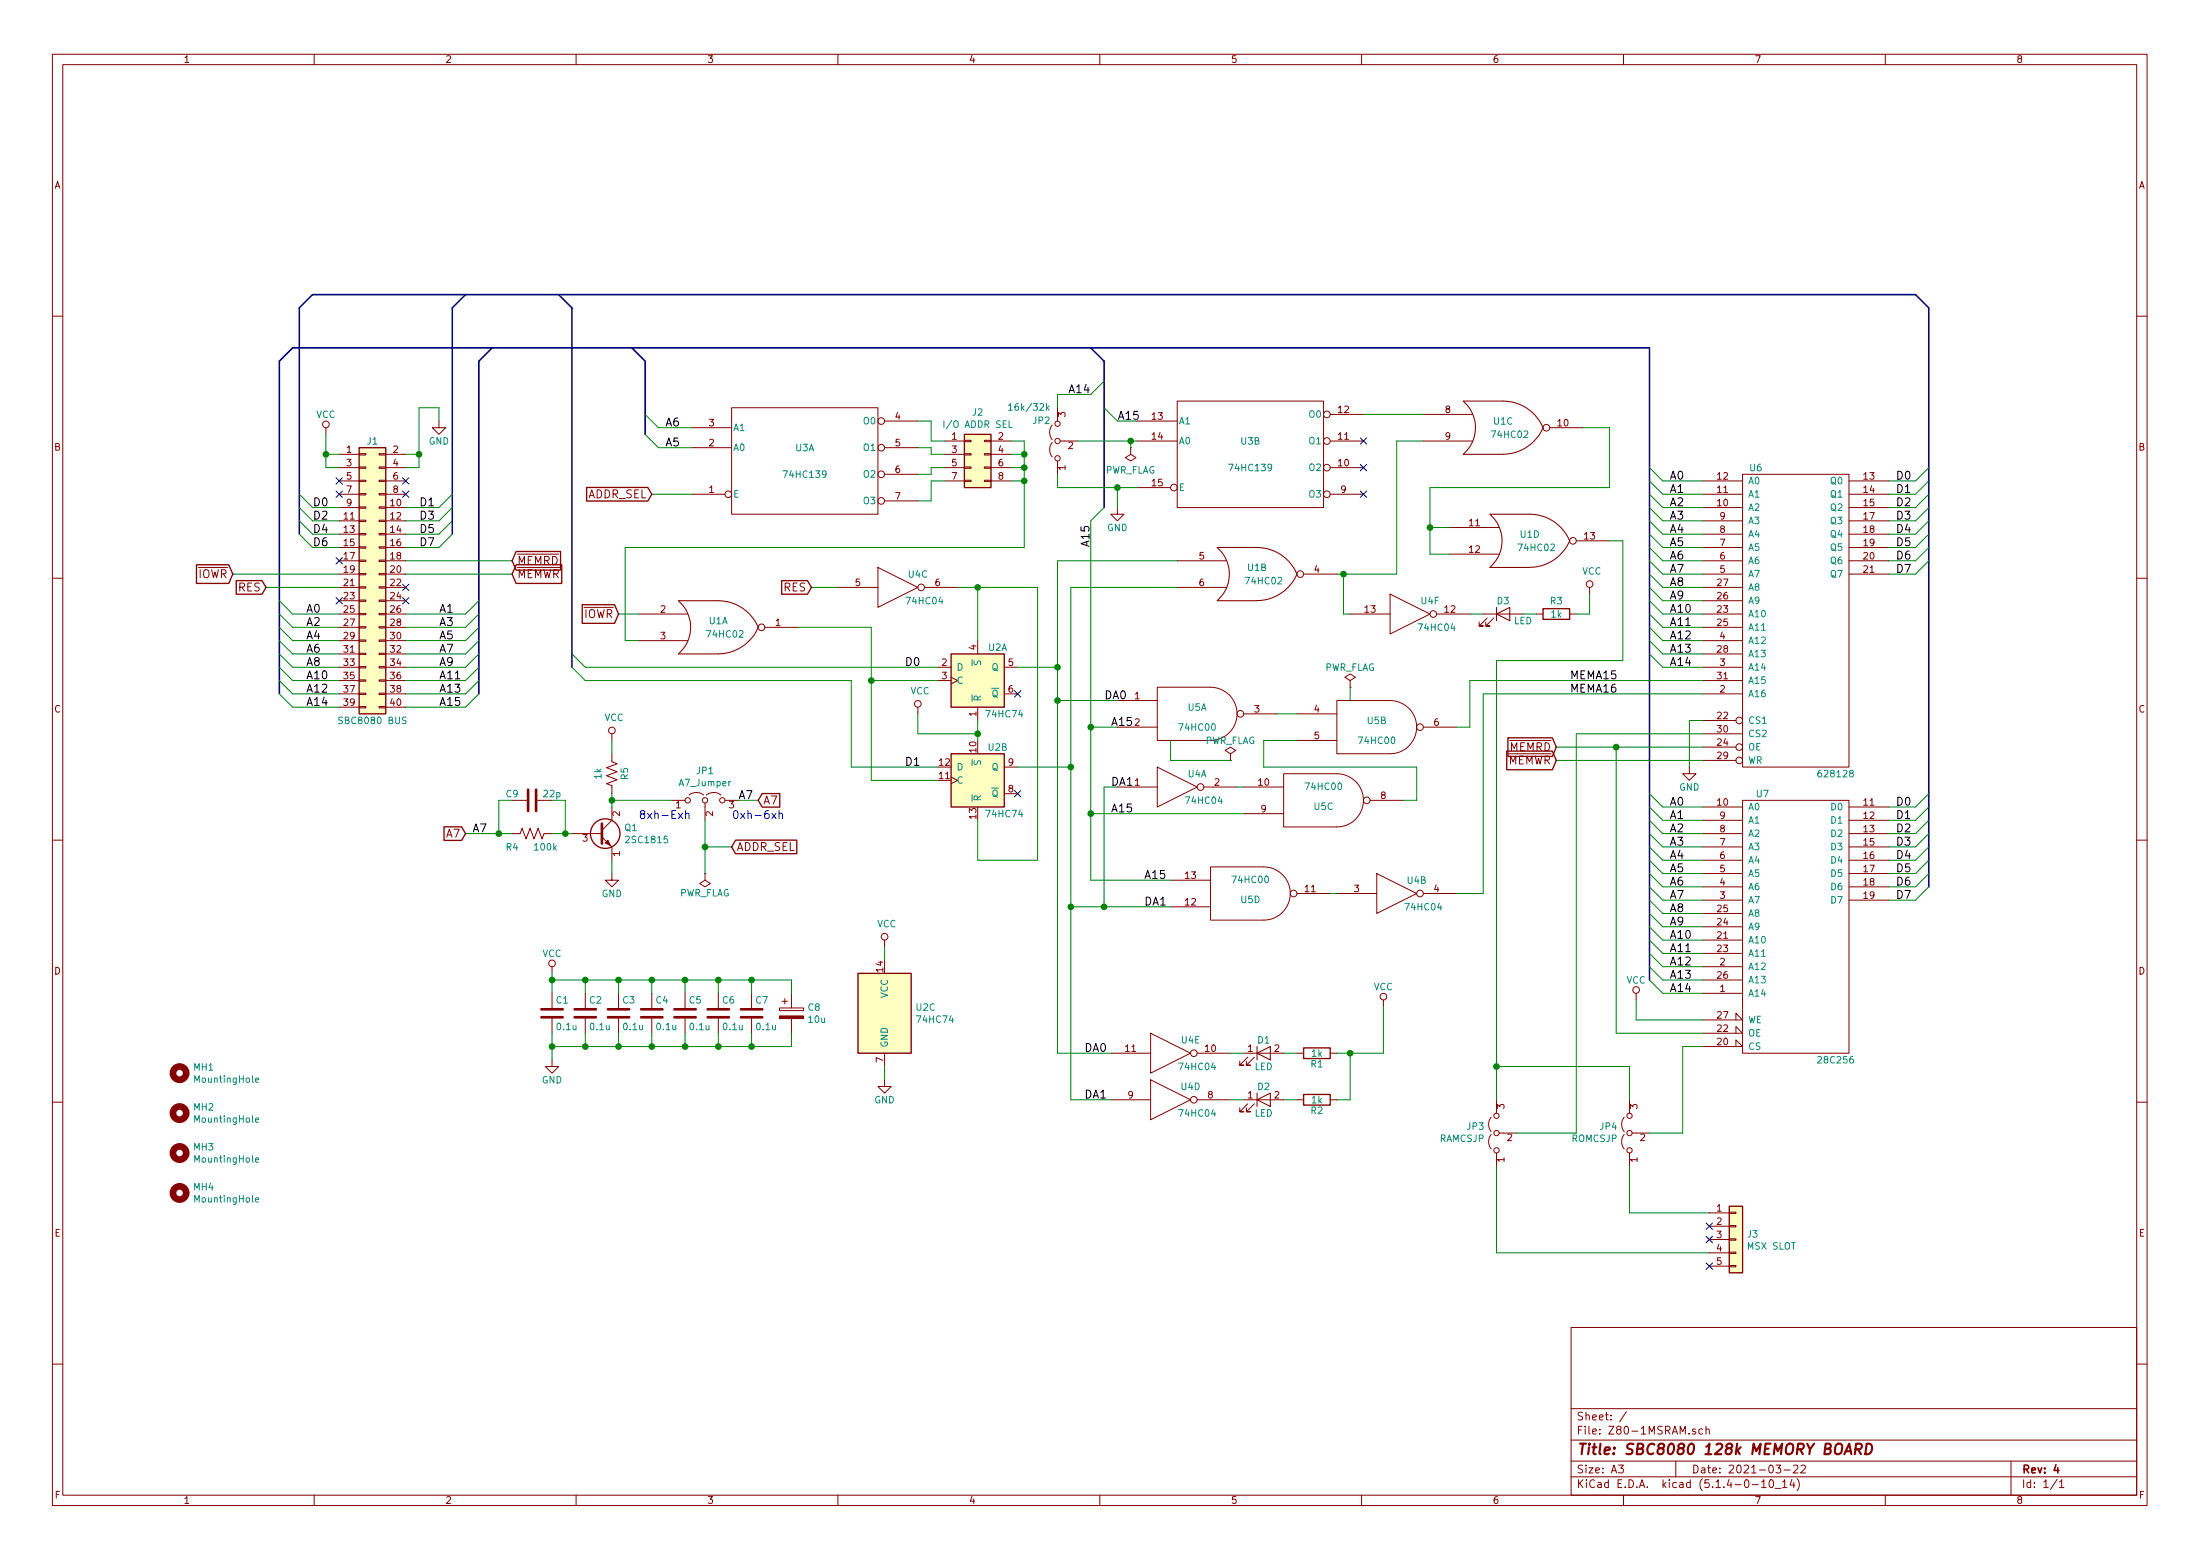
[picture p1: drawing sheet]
<svg xmlns="http://www.w3.org/2000/svg" width="297mm" height="210mm" viewBox="0 0 297 210" stroke-linecap="round" stroke-linejoin="round" font-family="sans-serif">
<g fill="none" stroke="#840000" stroke-width=".14">
<path d="M7.1 7.3h282.8v195.9h-282.8zM8.5 8.7h280v193.1h-280zM42.4 7.3v1.4M77.8 7.3v1.4M113.1 7.3v1.4M148.5 7.3v1.4M183.8 7.3v1.4M219.2 7.3v1.4M254.5 7.3v1.4M7.1 42.7h1.4M44 57.7v.9M59.3 56.8v.9h.9l-.9 .9-.9-.9h.9"/>
<path d="M93.4 57.7h5.4M98.8 55h19.7v14.4h-19.7zM119.4 56.8h4.5M127.5 59.5h2.7M130.2 59.4h.9v.2h-.9zM132.9 59.4h.9v.2h-.9zM133.8 59.5h2.7M142.1 59.7a1.6 1.6 0 0 0 0 2M142.1 57.4a1.6 1.6 0 0 0 0 1.9M142.8 55v1.8M143.1 59.5h2.4M153.6 56.8h5.3"/>
<path d="M153.6 59.5h5.3M158.9 54.1h19.8v14.4h-19.8zM179.6 59.5h4.5M179.6 55.9h4.5M192.2 59.5h6.6M192.2 55.9h6.6M197.6 54.1h5.3a5.8 5.8 0 0 1 5.4 3.6 5.9 5.9 0 0 1-5.4 3.6h-5.3a4.7 4.7 0 0 0 0-7.2zM209.2 57.7h4.5M288.5 42.7h1.4M7.1 78h1.4M45.8 68.5h2.7M45.8 66.7h2.7"/>
<path d="M45.8 64.9h2.7M45.8 70.3h2.7M45.8 72.1h2.7M45.8 73.9h2.7M45.8 75.7h2.7M45.8 77.5h2.7M45.8 79.3h2.7M45.8 63.1h2.7M45.8 61.3h2.7M48.5 79.2h.9v.2h-.9zM48.5 77.4h.9v.2h-.9zM48.5 75.6h.9v.2h-.9z"/>
<path d="M48.5 73.8h.9v.2h-.9zM48.5 72h.9v.2h-.9zM48.5 70.2h.9v.2h-.9zM48.5 68.4h.9v.2h-.9zM48.5 66.6h.9v.2h-.9zM48.5 64.8h.9v.2h-.9zM48.5 63h.9v.2h-.9zM48.5 61.2h.9v.2h-.9zM51.2 79.2h.9v.2h-.9zM51.2 77.4h.9v.2h-.9zM51.2 75.6h.9v.2h-.9zM51.2 73.8h.9v.2h-.9z"/>
<path d="M51.2 72h.9v.2h-.9zM51.2 70.2h.9v.2h-.9zM51.2 68.4h.9v.2h-.9zM51.2 66.6h.9v.2h-.9zM51.2 64.8h.9v.2h-.9zM51.2 63h.9v.2h-.9zM51.2 61.2h.9v.2h-.9zM52.1 68.5h2.7M52.1 66.7h2.7M52.1 64.9h2.7M52.1 70.3h2.7M52.1 72.1h2.7"/>
<path d="M52.1 73.9h2.7M52.1 75.7h2.7M52.1 77.5h2.7M52.1 79.3h2.7M52.1 63.1h2.7M52.1 61.3h2.7M93.4 66.7h4.5M93.4 60.4h5.4M113.1 79.3h5.4M118.5 76.6l5.4 2.7-5.4 2.7zM119.4 60.4h4.5M119.4 64h4.5"/>
<path d="M119.4 67.6h4.5M124.8 79.3h4.5M127.5 64.9h2.7M127.5 63.1h2.7M127.5 61.3h2.7M130.2 64.8h.9v.2h-.9zM130.2 63h.9v.2h-.9zM130.2 61.2h.9v.2h-.9zM132.9 64.8h.9v.2h-.9zM132.9 63h.9v.2h-.9zM132.9 61.2h.9v.2h-.9zM133.8 64.9h2.7"/>
<path d="M133.8 63.1h2.7M133.8 61.3h2.7M142.8 62.2v1.8M150.9 68.5v.9h.9l-.9 .9-.9-.9h.9M152.7 60.4v.9l.7 .5-.7 .4-.8-.4 .8-.5M152.7 60.4h.1M153.6 65.8h4.4M158.9 75.7h6.7M158.9 79.3h6.7M176 77.5h4.5M179.6 66.7h4.5M179.6 63.1h4.5"/>
<path d="M195.8 71.2h6.6M195.8 74.8h6.6M201.2 69.4h5.3a5.8 5.8 0 0 1 5.4 3.6 5.9 5.9 0 0 1-5.4 3.6M201.2 76.6h5.3M201.2 69.4a4.7 4.7 0 0 1 0 7.2M212.8 73h4.5M214.6 79.3v.9M229.9 68.5h5.4M229.9 66.7h5.4M229.9 64.9h5.4M229.9 70.3h5.4M229.9 72.1h5.4"/>
<path d="M229.9 73.9h5.4M229.9 75.7h5.4M229.9 77.5h5.4M229.9 79.3h5.4M235.3 64h14.3v39.5h-14.3zM249.6 68.5h5.4M249.6 66.7h5.4M249.6 64.9h5.4M249.6 70.3h5.4M249.6 72.1h5.4M249.6 73.9h5.4M249.6 75.7h5.4"/>
<path d="M249.6 77.5h5.4M288.5 78h1.4M45.8 88.3h2.7M45.8 81.1h2.7M45.8 84.7h2.7M45.8 82.9h2.7M45.8 86.5h2.7M45.8 93.6h2.7M45.8 90h2.7M45.8 91.8h2.7M45.8 95.4h2.7M48.5 95.3h.9v.2h-.9z"/>
<path d="M48.5 93.6h.9v.1h-.9zM48.5 91.8h.9v.1h-.9zM48.5 90h.9v.1h-.9zM48.5 88.2h.9v.1h-.9zM48.5 86.4h.9v.1h-.9zM48.5 84.6h.9v.2h-.9zM48.5 82.8h.9v.2h-.9zM48.5 81h.9v.2h-.9zM51.2 95.3h.9v.2h-.9zM51.2 93.6h.9v.1h-.9zM51.2 91.8h.9v.1h-.9zM51.2 90h.9v.1h-.9z"/>
<path d="M51.2 88.2h.9v.1h-.9zM51.2 86.4h.9v.1h-.9zM51.2 84.6h.9v.2h-.9zM51.2 82.8h.9v.2h-.9zM51.2 81h.9v.2h-.9zM52.1 88.3h2.7M52.1 81.1h2.7M52.1 84.7h2.7M52.1 82.9h2.7M52.1 86.5h2.7M52.1 93.6h2.7M52.1 90h2.7"/>
<path d="M52.1 91.8h2.7M52.1 95.4h2.7M82.6 99v.9M86.2 82.9h6.7M86.2 86.5h6.7M91.6 88.3h5.4M91.6 88.2a4.7 4.7 0 0 0 0-7.1h5.4a5.8 5.8 0 0 1 5.4 3.6 5.9 5.9 0 0 1-5.4 3.5M103.3 84.7h4.5M123.9 95.4v.9M126.6 90h1.8M126.6 91.8h1.8M128.4 91.4l.9 .4-.9 .5"/>
<path d="M132 86.5v1.8M132 95.4v1.8M135.6 93.6h1.8M135.6 90h1.8M150.9 94.5h5.4M150.9 98.1h5.4M156.3 92.7h7.1a3.6 3.6 0 0 1 3.6 3.6 3.6 3.6 0 0 1-3.6 3.6h-7.1zM164.3 81.1h5.4M164.4 81.1a4.7 4.7 0 0 0 0-7.2h5.3a5.8 5.8 0 0 1 5.4 3.6 5.9 5.9 0 0 1-5.4 3.6M167.9 96.3h4.5M175.1 96.3h5.4M175.1 99.9h5.4"/>
<path d="M180.5 94.5h7.2a3.6 3.6 0 0 1 3.6 3.6 3.6 3.6 0 0 1-3.6 3.6h-7.2zM182.3 91.8l.7-.4-.7-.5-.7 .5 .7 .4v.9M182.3 92.7h.1M182.3 82.9h5.4M187.7 80.2l5.4 2.7-5.4 2.7zM192.2 98.1h4.5M194 82.9h4.5M200.3 82.9h5.3M200.8 83.4l-1.1 1.1h.6h-.6v-.6M201.7 83.4l-1.1 1.1h.6h-.6v-.6M202.1 82.9l1.7-.9v1.8zM202.1 82v1.8"/>
<path d="M207.4 82.9h.9M211.9 82.9h.9M229.9 88.3h5.4M229.9 81.1h5.4M229.9 84.7h5.4M229.9 82.9h5.4M229.9 86.5h5.4M229.9 93.6h5.4M229.9 97.2h4.5M229.9 90h5.4M229.9 99h5.4M229.9 91.8h5.4"/>
<path d="M7.1 113.4h1.4M69.1 112.5h1.1l.3-.7 .5 1.4 .6-1.4 .5 1.4 .5-1.4 .6 1.4 .3-.7h1M69.1 108h2M72.6 108h1.9M77.2 112.5h4M81.3 112.9l1.3 1.4v1.8M82.6 117.9v.9h.9l-.9 .9-.9-.9h.9M82.6 101.7v1.1l.7 .3-1.4 .5 1.4 .5-1.4 .6 1.4 .5-1.4 .6 .7 .2v1.1M82.6 108.9v1.8l-1.3 1.3M90.7 108h1.8M93 107.3a1.6 1.6 0 0 1 2 0M95.2 117.9v.9l.7 .4-.7 .5-.7-.5 .7-.4"/>
<path d="M95.2 117.9h.1M95.2 108.4v2.3M95.4 107.3a1.6 1.6 0 0 1 1.9 0M97.9 108h1.8M128.4 104.9l.9 .4-.9 .5M135.6 107.1h1.8M135.6 103.5h1.8M150.9 106.2h5.4M156.3 103.5l5.3 2.7-5.3 2.7zM158 118.8h5.4M162.5 106.2h4.5M163.4 117h7.2a3.6 3.6 0 0 1 3.6 3.6 3.6 3.6 0 0 1-3.6 3.6h-7.2z"/>
<path d="M166.1 101.7l.7-.4-.7-.5-.7 .5 .7 .4v.9M166.1 102.6h.1M167.9 106.2h5.4M167.9 109.8h5.4M173.3 104.4h7.2a3.6 3.6 0 0 1 3.6 3.6 3.6 3.6 0 0 1-3.6 3.6h-7.2zM185 108h4.5M185.9 117.9l5.4 2.7-5.4 2.7zM228.1 103.5v.9h.9l-.9 .9-.9-.9h.9M229.9 100.8h4.5M229.9 102.6h4.5M229.9 112.5h5.4M229.9 108.9h5.4"/>
<path d="M229.9 110.7h5.4M229.9 114.3h5.4M229.9 116.1h5.4M229.9 117.9h5.4M229.9 119.7h5.4M235.3 108h14.3v34.1h-14.3zM249.6 112.5h5.4M249.6 108.9h5.4M249.6 110.7h5.4M249.6 114.3h5.4M249.6 116.1h5.4M249.6 117.9h5.4"/>
<path d="M249.6 119.7h5.4M288.5 113.4h1.4M74.5 130.5v.9M74.5 134.1v1.9M74.5 137.5v1.9M79 134.1v1.9M79 137.5v1.9M83.5 134.1v1.9M83.5 137.5v1.9M88 134.1v1.9M88 137.5v1.9M92.5 134.1v1.9"/>
<path d="M92.5 137.5v1.9M97 134.1v1.9M97 137.5v1.9M101.5 134.1v1.9M101.5 137.5v1.9M105.2 136h3.3v.4h-3.3zM105.6 135.1h.7M106 134.8v.7M106.9 134.1v1.9M106.9 137.5v1.9M119.4 126.9v.9M155.4 139.4l5.3 2.7-5.3 2.7z"/>
<path d="M158 122.4h5.4M175.1 120.6h4.5M180.5 120.6h5.4M186.8 134.9v.9M192.2 120.6h4.5M220.9 134.1v.8M229.9 139.4h5.4l-.9-.9v.9M229.9 137.6h5.4l-.9-.9v.9M229.9 134.1h5.4M229.9 121.5h5.4M229.9 130.5h5.4M229.9 126.9h5.4"/>
<path d="M229.9 128.7h5.4M229.9 125.1h5.4M229.9 123.3h5.4M229.9 132.3h5.4M249.6 121.5h5.4M7.1 148.7h1.4M74.5 143v.9h.9l-.9 .9-.9-.9h.9M119.4 145.7v.9h.9l-.9 .9-.9-.9h.9M119.4 142.1v1.8M150 148.4h5.4M150 142.1h5.4M155.4 145.7l5.3 2.7-5.3 2.7z"/>
<path d="M161.6 148.4h4.5M161.6 142.1h4.5M167.9 148.4h5.4M167.9 142.1h5.4M168.5 149l-1.1 1h.5h-.5v-.5M168.5 142.7l-1.1 1h.5h-.5v-.5M169.4 149l-1.1 1h.5h-.5v-.5M169.4 142.7l-1.1 1h.5h-.5v-.5M169.7 148.4l1.8-.9v1.8zM169.7 142.1l1.8-.9v1.8zM169.7 141.2v1.8M169.7 147.5v1.8"/>
<path d="M175.1 148.4h.9M175.1 142.1h.9M179.6 148.4h.9M179.6 142.1h.9M201.3 153.1a1.6 1.6 0 0 0 0 2M201.3 150.8a1.6 1.6 0 0 0 0 1.9M202.1 148.4v1.8M202.1 155.6v1.8M202.4 152.9h2.3M219.3 153.1a1.6 1.6 0 0 0 0 2M219.3 150.8a1.6 1.6 0 0 0 0 1.9M220 148.4v1.8"/>
<path d="M220 155.6v1.8M220.4 152.9h2.3M229.9 141.2h5.4l-.9-.9v.9M288.5 148.7h1.4M212.1 179.1h76.4v22.7h-76.4zM230.8 163.7h2.7M230.8 165.5h2.7M230.8 167.3h2.7M230.8 169.1h2.7M230.8 170.9h2.7M233.5 170.8h.9v.2h-.9zM233.5 169h.9v.2h-.9z"/>
<path d="M233.5 165.4h.9v.2h-.9zM233.5 163.6h.9v.2h-.9zM233.5 167.2h.9v.2h-.9zM7.1 184.1h1.4M212.1 199.3h76.4M212.1 197.2h76.4M212.1 194.3h76.4M212.1 190.1h76.4M218.5 197.7h.7l-.4 .4 .3 .1v.5l-.1 .1-.5-.1M219.6 190.5l-.9 1.4M226.3 197.2v2.1M228.9 192.9a.25 .25 0 0 0-.4 .1l.5 .3-.2 .2h-.3"/>
<path d="M229.9 192.9l-.3-.1-.2 .2v.4l.2 .1h.3M230.3 192.9h.1a.26 .26 0 0 1 .4 .1v.5M230.3 192.5v1M239 199.7h.1a.57 .57 0 0 1 .4 .4 .57 .57 0 0 1-.2 .6l-.1 .1a.57 .57 0 0 1-.4-.5 .57 .57 0 0 1 .2-.6zM239.8 197.7h.6l-.3 .4 .3 .1v.5l-.2 .1-.4-.1M240.9 198.4h.8M241.9 199.6l-.2 .8h.6M242.2 197.8l.4-.1 .1 .1v.2l-.6 .8h.6M242.6 199.6a1.21 1.21 0 0 1 0 1.6M243.2 197.8l.4-.1 .1 .1 .1 .2-.7 .8h.7M271.5 197.2v4.6M277.8 199.6l-.9 1.4"/>
<path d="M288.5 184.1h1.4M42.4 201.8v1.4M77.8 201.8v1.4M113.1 201.8v1.4M148.5 201.8v1.4M183.8 201.8v1.4M219.2 201.8v1.4M236.6 200.4h.8M237.8 200l.4-.3v1.1M237.8 200.8h.7M239.7 200.9h.8M240.7 200l.3-.3v1.1"/>
<path d="M240.7 200.8h.6M242.2 200.1v.7M254.5 201.8v1.4M278.1 200l.3-.3v1.1M278.1 200.8h.6"/>
<circle cx="44" cy="57.3" r=".45"/>
<circle cx="119" cy="56.8" r=".45"/>
<circle cx="142.8" cy="59.5" r=".36"/>
<circle cx="142.8" cy="57.2" r=".36"/>
<circle cx="179.2" cy="59.5" r=".45"/>
<circle cx="179.2" cy="55.9" r=".45"/>
<circle cx="208.8" cy="57.7" r=".45"/>
<circle cx="98.3" cy="66.7" r=".45"/>
<circle cx="119" cy="67.6" r=".45"/>
<circle cx="119" cy="60.4" r=".45"/>
<circle cx="119" cy="64" r=".45"/>
<circle cx="124.4" cy="79.3" r=".45"/>
<circle cx="142.8" cy="61.9" r=".36"/>
<circle cx="158.5" cy="65.8" r=".45"/>
<circle cx="175.6" cy="77.5" r=".45"/>
<circle cx="179.2" cy="63.1" r=".45"/>
<circle cx="179.2" cy="66.7" r=".45"/>
<circle cx="212.4" cy="73" r=".45"/>
<circle cx="214.6" cy="78.8" r=".45"/>
<circle cx="82.6" cy="98.6" r=".45"/>
<circle cx="102.8" cy="84.7" r=".45"/>
<circle cx="123.9" cy="95" r=".45"/>
<circle cx="167.5" cy="96.3" r=".45"/>
<circle cx="191.7" cy="98.1" r=".45"/>
<circle cx="193.5" cy="82.9" r=".45"/>
<circle cx="234.8" cy="97.2" r=".45"/>
<circle cx="92.9" cy="108" r=".36"/>
<circle cx="95.2" cy="108" r=".36"/>
<circle cx="97.5" cy="108" r=".36"/>
<circle cx="162.1" cy="106.2" r=".45"/>
<circle cx="184.5" cy="108" r=".45"/>
<circle cx="234.8" cy="100.8" r=".45"/>
<circle cx="234.8" cy="102.6" r=".45"/>
<circle cx="74.5" cy="130" r=".45"/>
<circle cx="119.4" cy="126.4" r=".45"/>
<circle cx="174.7" cy="120.6" r=".45"/>
<circle cx="186.8" cy="134.5" r=".45"/>
<circle cx="191.7" cy="120.6" r=".45"/>
<circle cx="220.9" cy="133.6" r=".45"/>
<circle cx="161.2" cy="148.4" r=".45"/>
<circle cx="161.2" cy="142.1" r=".45"/>
<circle cx="202.1" cy="150.6" r=".36"/>
<circle cx="202.1" cy="152.9" r=".36"/>
<circle cx="202.1" cy="155.2" r=".36"/>
<circle cx="220" cy="150.6" r=".36"/>
<circle cx="220" cy="152.9" r=".36"/>
<circle cx="220" cy="155.2" r=".36"/>
</g>
<path d="M277.6 197.7l-.3 .7h.7M277.8 198.1v.7" fill="none" stroke="#840000" stroke-width=".22"/>
<path d="M249 196.2l.7-1.4 .3 1.4M249.2 195.9h.7M250.5 195.6l.7-.1a.39 .39 0 0 0 .1-.6l-.7-.1-.2 1.4M250.9 195.6l.4 .6M252 194.8a.69 .69 0 0 1 .8 .4 .69 .69 0 0 1-.2 .8l-.4 .2h-.3z" fill="none" stroke="#840000" stroke-width=".29"/>
<g fill="none" stroke="#840000" stroke-width=".9">
<circle cx="24.2" cy="155.6" r=".9"/>
<circle cx="24.2" cy="144.8" r=".9"/>
<circle cx="24.2" cy="150.2" r=".9"/>
<circle cx="24.2" cy="161" r=".9"/>
</g>
<path d="M127.4 56.8v.9M136.2 54.7l.2-.2v.9M136.2 55.4h.5M136.2 56.8v.9h.5M141.4 55l.3 .4M141.7 54.8l-.4 .3M54.8 96.8h-.3l-.1 .1v.3l.4 .1v.2l-.1 .2-.4-.1M98.7 105.5l-.3 .1M34.5 145.8l.4-.1v-.2h-.3l-.1 .1 .1 .4h.3M34.5 156.5h.4v-.2l-.3-.1-.1 .2 .1 .4h.3M34.5 151.1h.4v-.2h-.3l-.1 .1 .1 .4h.3M34.5 161.9h.4v-.2l-.3-.1-.1 .2 .1 .4h.3" fill="none" stroke="#008484" stroke-width=".14"/>
<g fill="#ffffc2" stroke="#ffffc2" stroke-width=".14">
<path d="M233.5 162.8h1.8v9h-1.8z"/>
<path d="M115.8 131.4h7.2v10.7h-7.2z"/>
<path d="M128.4 101.7h7.2v7.2h-7.2z"/>
<path d="M128.4 88.3h7.2v7.1h-7.2z"/>
<path d="M130.2 58.6h3.6v7.2h-3.6z"/>
<path d="M48.5 60.4h3.6v35.9h-3.6z"/>
</g>
<g fill="none" stroke="#840000" stroke-width=".18">
<path d="M130.2 58.6h3.6v7.2h-3.6zM26.5 76.2h4.4l.5 1.3-.5 1.2h-4.4zM31.9 78.4h3.5l.5 .9-.5 .9h-3.5zM48.5 60.4h3.6v35.9h-3.6zM69.7 74.4h6v2.5h-6l-.6-1.2zM69.7 76.2h6.1v2.5h-6.1l-.6-1.2zM79.2 65.8h8.3l.5 .9-.5 .9h-8.3zM105.5 78.4h3.5l.6 .9-.6 .9h-3.5zM78.6 81.6h4.4l.5 1.3-.5 1.2h-4.4zM128.4 88.3h7.2v7.1h-7.2zM203.6 99.6h6l.5 1.2-.5 1.3h-6zM208.3 82.1h3.6v1.5h-3.6z"/>
<path d="M60 111.6h2.3l.6 .9-.6 .9h-2.3zM99.3 113.4h8.3v1.8h-8.3l-.5-.9zM102.9 107.1h2.4v1.8h-2.4l-.5-.9zM128.4 101.7h7.2v7.2h-7.2zM203.4 101.4h6.2l.5 1.2-.5 1.3h-6.2zM115.8 131.4h7.2v10.7h-7.2zM176 147.7h3.6v1.4h-3.6zM176 141.4h3.6v1.5h-3.6zM233.5 162.8h1.8v9h-1.8z"/>
<circle cx="81.7" cy="112.5" r="1.99"/>
</g>
<g fill="none" stroke="#840000" stroke-width=".36">
<path d="M71.3 106.6v2.8M72.4 106.6v2.8M81.3 111.2v2.6M73.1 137.3h2.9M73.1 136.2h2.9M77.6 137.3h2.9M77.6 136.2h2.9M82.1 137.3h2.9M82.1 136.2h2.9M86.6 137.3h2.8M86.6 136.2h2.8M91.1 137.3h2.8"/>
<path d="M91.1 136.2h2.8M95.5 137.3h2.9M95.5 136.2h2.9M100 137.3h2.9M100 136.2h2.9"/>
</g>
<g fill="#840000" stroke="#840000" stroke-width=".14">
<path d="M82.1 113.4l.3 .7-.7-.3z"/>
<path d="M105.2 137.1h3.3v.4h-3.3z"/>
</g>
<path d="M62.9 39.8l-1.8 1.8v30.5M75.4 39.8l1.8 1.8v48.4M66.5 46.9l-1.8 1.8v44.9M85.3 46.9l1.8 1.8v9.9M147.3 46.9l1.8 1.8v19.8M40.4 72.1v-30.5l1.8-1.8h216.4l1.8 1.8v78.1M37.7 93.6v-44.9l1.8-1.8h183.2v85.4" fill="none" stroke="#000084" stroke-width=".22"/>
<g fill="none" stroke="#008400" stroke-width=".14">
<path d="M44 58.6v4.5h1.8M59.3 56.8v-1.8h-2.7v8.1h-1.8M87.1 55.9l1.8 1.8h4.5M87.1 58.6l1.8 1.8h4.5M123.9 56.8h1.8v2.7h1.8M136.5 59.5h1.8v14.4h-53.9v12.6h1.8M145.5 59.5h8.1M149.1 51.4l-1.8 1.8h-4.5v1.8M149.1 55l1.8 1.8h2.7M152.7 59.5v.9M184.1 55.9h8.1M192.2 59.5h-3.6v18h-8.1"/>
<path d="M213.7 57.7h3.6v8.1h-24.2v9h2.7M31.4 77.5h14.4M35.9 79.3h9.9M40.4 72.1l1.8 1.8h3.6M40.4 66.7l1.8 1.8h3.6M40.4 68.5l1.8 1.8h3.6M40.4 70.3l1.8 1.8h3.6M44 61.3h1.8M54.8 75.7h14.3M54.8 77.5h14.3M54.8 61.3h1.8M61.1 72.1l-1.8 1.8h-4.5"/>
<path d="M61.1 66.7l-1.8 1.8h-4.5M61.1 68.5l-1.8 1.8h-4.5M61.1 70.3l-1.8 1.8h-4.5M88 66.7h5.4M109.6 79.3h3.5M123.9 60.4h1.8v.9h1.8M127.5 64.9h-1.8v2.7h-1.8M127.5 63.1h-1.8v.9h-1.8M129.3 79.3h10.8v36.8h-8.1v-5.4M132 79.3v7.2M136.5 64.9h1.8M136.5 63.1h1.8"/>
<path d="M136.5 61.3h1.8M142.8 64v1.8h10.8M149.1 68.5l-1.8 1.8v48.5h10.7M150.9 65.8v2.7M158.9 75.7h-16.1v66.4h7.2M158.9 79.3h-14.3v69.1h5.4M181.4 77.5v5.4h.9M193.1 71.2h2.7M217.3 73h1.8v16.2h-17v59.2M222.7 73.9l1.8 1.8h5.4M222.7 64.9l1.8 1.8h5.4M222.7 77.5l1.8 1.8h5.4"/>
<path d="M222.7 75.7l1.8 1.8h5.4M222.7 72.1l1.8 1.8h5.4M222.7 63.1l1.8 1.8h5.4M222.7 66.7l1.8 1.8h5.4M222.7 68.5l1.8 1.8h5.4M222.7 70.3l1.8 1.8h5.4M222.7 79.3l1.8 1.8h5.4M260.4 73.9l-1.8 1.8h-3.6M260.4 64.9l-1.8 1.8h-3.6M260.4 75.7l-1.8 1.8h-3.6M260.4 72.1l-1.8 1.8h-3.6M260.4 63.1l-1.8 1.8h-3.6"/>
<path d="M260.4 66.7l-1.8 1.8h-3.6M260.4 68.5l-1.8 1.8h-3.6M260.4 70.3l-1.8 1.8h-3.6M37.7 81.1l1.8 1.8h6.3M37.7 90l1.8 1.8h6.3M37.7 88.3l1.8 1.7h6.3M37.7 82.9l1.8 1.8h6.3M37.7 84.7l1.8 1.8h6.3M37.7 86.5l1.8 1.8h6.3M37.7 91.8l1.8 1.8h6.3M37.7 93.6l1.8 1.8h6.3M64.7 81.1l-1.8 1.8h-8.1"/>
<path d="M64.7 90l-1.8 1.8h-8.1M64.7 88.3l-1.8 1.7h-8.1M64.7 82.9l-1.8 1.8h-8.1M64.7 84.7l-1.8 1.8h-8.1M64.7 86.5l-1.8 1.8h-8.1M64.7 91.8l-1.8 1.8h-8.1M64.7 93.6l-1.8 1.8h-8.1M77.2 90l1.8 1.8h35.9v11.7h11.7M77.2 88.3l1.8 1.7h47.6M82.6 99.9v1.8M83.5 82.9h2.7M107.8 84.7h9.8v20.6h9"/>
<path d="M117.6 91.8h9M123.9 96.3v2.7h8.1M132 97.2v2.7M137.4 90h5.4M142.8 94.5h8.1M147.3 98.1h3.6M158 99.9v2.7h8.1M172.4 96.3h2.7M175.1 99.9h-4.5v3.6h20.7v4.5h-1.8M182.3 92.7v1.8M198.5 82.9h1.8M205.6 82.9h1.8"/>
<path d="M214.6 80.2v2.7h-1.8M222.7 81.1l1.8 1.8h5.4M222.7 88.3l1.8 1.7h5.4M222.7 82.9l1.8 1.8h5.4M222.7 84.7l1.8 1.8h5.4M222.7 86.5l1.8 1.8h5.4M229.9 99h-17.1v53.9h-8.1M229.9 91.8h-31.4v6.3h-1.8M229.9 93.6h-29.6v27h-3.6M229.9 97.2h-1.8v6.3M62.9 112.5h6.2M69.1 108h-1.7v4.5"/>
<path d="M74.5 112.5h2.7M74.5 108h1.8v4.5M82.6 108h8.1M82.6 107.1v1.8M82.6 116.1v1.8M95.2 110.7v7.2M95.2 114.3h3.6M99.7 108h2.7M137.4 103.5h7.2M147.3 109.8h20.6M150.9 106.2h-1.8v16.2M167 106.2h.9"/>
<path d="M210.1 100.8h19.8M210.1 102.6h19.8M218.2 100.8v38.6h11.7M222.7 110.7l1.8 1.8h5.4M222.7 112.5l1.8 1.8h5.4M222.7 114.3l1.8 1.8h5.4M222.7 117.9l1.8 1.8h5.4M222.7 119.7l1.8 1.8h5.4M222.7 116.1l1.8 1.8h5.4M222.7 107.1l1.8 1.8h5.4M222.7 108.9l1.8 1.8h5.4M260.4 110.7l-1.8 1.8h-3.6"/>
<path d="M260.4 112.5l-1.8 1.8h-3.6M260.4 114.3l-1.8 1.8h-3.6M260.4 117.9l-1.8 1.8h-3.6M260.4 119.7l-1.8 1.8h-3.6M260.4 116.1l-1.8 1.8h-3.6M260.4 107.1l-1.8 1.8h-3.6M260.4 108.9l-1.8 1.8h-3.6M74.5 132.3h32.4v1.8M74.5 131.4v2.7M74.5 139.4v3.6M79 132.3v1.8M79 139.4v1.8"/>
<path d="M83.5 132.3v1.8M83.5 139.4v1.8M88 132.3v1.8M88 139.4v1.8M92.5 132.3v1.8M92.5 139.4v1.8M97 132.3v1.8M97 139.4v1.8M101.5 132.3v1.8M101.5 139.4v1.8M106.9 139.4v1.8h-32.4M119.4 127.8v1.8"/>
<path d="M144.6 122.4h13.4M179.6 120.6h.9M186.8 135.8v6.3h-6.3M220.9 134.9v2.7h9M222.7 121.5l1.8 1.8h5.4M222.7 123.3l1.8 1.8h5.4M222.7 125.1l1.8 1.8h5.4M222.7 126.9l1.8 1.8h5.4M222.7 128.7l1.8 1.8h5.4M222.7 130.5l1.8 1.8h5.4M222.7 132.3l1.8 1.8h5.4M119.4 143.9v1.8"/>
<path d="M166.1 148.4h1.8M166.1 142.1h1.8M173.3 148.4h1.8M173.3 142.1h1.8M182.3 142.1v6.3h-1.8M202.1 143.9h17.9v4.5M202.1 157.4v11.7h28.7M220 157.4v6.3h10.8M229.9 141.2h-2.7v11.7h-4.5"/>
</g>
<path d="M91.6 109.8l.6 .7M92.2 109.8l-.6 .7M92.6 109.8a.26 .26 0 0 1 .4 .1v.6M92.6 109.4v1.1M104.2 109.8l.6 .7M104.8 109.8l-.6 .7M105.2 109.8h.1h.3l.1 .7M105.2 109.4v1.1" fill="none" stroke="#0000c2" stroke-width=".14"/>
<g fill="#008400" stroke="#008400" stroke-width=".18">
<circle cx="82.6" cy="108" r=".36"/>
<circle cx="193.1" cy="71.2" r=".36"/>
<circle cx="144.6" cy="122.4" r=".36"/>
<circle cx="142.8" cy="94.5" r=".36"/>
<circle cx="95.2" cy="114.3" r=".36"/>
<circle cx="92.5" cy="141.2" r=".36"/>
<circle cx="79" cy="141.2" r=".36"/>
<circle cx="97" cy="141.2" r=".36"/>
<circle cx="67.4" cy="112.5" r=".36"/>
<circle cx="181.4" cy="77.5" r=".36"/>
<circle cx="144.6" cy="103.5" r=".36"/>
<circle cx="142.8" cy="90" r=".36"/>
<circle cx="76.3" cy="112.5" r=".36"/>
<circle cx="83.5" cy="141.2" r=".36"/>
<circle cx="147.3" cy="98.1" r=".36"/>
<circle cx="117.6" cy="91.8" r=".36"/>
<circle cx="132" cy="99" r=".36"/>
<circle cx="97" cy="132.3" r=".36"/>
<circle cx="149.1" cy="122.4" r=".36"/>
<circle cx="150.9" cy="65.8" r=".36"/>
<circle cx="92.5" cy="132.3" r=".36"/>
<circle cx="88" cy="132.3" r=".36"/>
<circle cx="83.5" cy="132.3" r=".36"/>
<circle cx="152.7" cy="59.5" r=".36"/>
<circle cx="79" cy="132.3" r=".36"/>
<circle cx="74.5" cy="141.2" r=".36"/>
<circle cx="132" cy="79.3" r=".36"/>
<circle cx="74.5" cy="132.3" r=".36"/>
<circle cx="88" cy="141.2" r=".36"/>
<circle cx="138.3" cy="64.9" r=".36"/>
<circle cx="56.6" cy="61.3" r=".36"/>
<circle cx="138.3" cy="63.1" r=".36"/>
<circle cx="138.3" cy="61.3" r=".36"/>
<circle cx="101.5" cy="141.2" r=".36"/>
<circle cx="218.2" cy="100.8" r=".36"/>
<circle cx="202.1" cy="143.9" r=".36"/>
<circle cx="147.3" cy="109.8" r=".36"/>
<circle cx="101.5" cy="132.3" r=".36"/>
<circle cx="182.3" cy="142.1" r=".36"/>
<circle cx="44" cy="61.3" r=".36"/>
</g>
<g fill="none" stroke="#000084" stroke-width=".14">
<path d="M183.7 59.1l.8 .8M184.5 59.1l-.8 .8M45.4 75.2l.8 .9M45.4 66.3l.8 .8M45.4 64.5l.8 .8M46.2 75.2l-.8 .9M46.2 66.3l-.8 .8M46.2 64.5l-.8 .8M54.3 78.8l.9 .9M54.3 66.3l.9 .8M54.3 64.5l.9 .8M55.2 66.3l-.9 .8"/>
<path d="M55.2 78.8l-.9 .9M55.2 64.5l-.9 .8M183.7 66.3l.8 .8M183.7 62.7l.8 .8M184.5 66.3l-.8 .8M184.5 62.7l-.8 .8M45.4 80.6l.8 .9M46.2 80.6l-.8 .9M54.3 80.6l.9 .9M55.2 80.6l-.9 .9M137 93.2l.8 .9M137.8 93.2l-.8 .9"/>
<path d="M137 106.7l.8 .8M137.8 106.7l-.8 .8M230.4 165.1l.8 .8M230.4 166.8l.8 .9M230.4 170.4l.8 .9M231.2 165.1l-.8 .8M231.2 166.8l-.8 .9M231.2 170.4l-.8 .9"/>
</g>
<text font-size="2" fill="#840000" x="212.8" y="196.3">Title: SBC8080 128k MEMORY BOARD</text>
<g font-size="1.5">
<text x="144.5" y="53.1">A14</text>
<text x="89.8" y="57.5">A6</text>
<text x="150.9" y="56.6">A15</text>
<text x="89.8" y="60.2">A5</text>
<text x="225.4" y="64.7">A0</text>
<text x="255.9" y="64.7">D0</text>
<text x="42.2" y="68.3">D0</text>
<text x="42.2" y="70.1">D2</text>
<text x="42.2" y="71.9">D4</text>
<text x="56.6" y="68.3">D1</text>
<text x="56.6" y="70.1">D3</text>
<text x="56.6" y="71.9">D5</text>
<text x="225.4" y="71.9">A4</text>
<text x="225.4" y="70.1">A3</text>
<text x="225.4" y="68.3">A2</text>
<text x="225.4" y="66.5">A1</text>
<text x="255.9" y="71.9">D4</text>
<text x="255.9" y="70.1">D3</text>
<text x="255.9" y="68.3">D2</text>
<text x="255.9" y="66.5">D1</text>
<text x="42.2" y="73.7">D6</text>
<text x="56.6" y="73.7">D7</text>
<text x="147.1" y="73.9" transform="rotate(-90 147.1 73.9)">A15</text>
<text x="225.4" y="75.5">A6</text>
<text x="225.4" y="77.3">A7</text>
<text x="225.4" y="73.7">A5</text>
<text x="255.9" y="75.5">D6</text>
<text x="255.9" y="73.7">D5</text>
<text x="255.9" y="77.3">D7</text>
<text x="41.3" y="82.7">A0</text>
<text x="59.3" y="82.7">A1</text>
<text x="225.4" y="79.1">A8</text>
<text x="225.4" y="80.9">A9</text>
<text x="225.4" y="82.7">A10</text>
<text x="41.3" y="84.5">A2</text>
<text x="41.3" y="86.3">A4</text>
<text x="41.3" y="88.1">A6</text>
<text x="41.3" y="89.9">A8</text>
<text x="59.3" y="84.5">A3</text>
<text x="59.3" y="86.3">A5</text>
<text x="59.3" y="88.1">A7</text>
<text x="59.3" y="89.9">A9</text>
<text x="122.1" y="89.9">D0</text>
<text x="225.4" y="84.5">A11</text>
<text x="225.4" y="86.3">A12</text>
<text x="225.4" y="88.1">A13</text>
<text x="225.4" y="89.9">A14</text>
<text x="41.3" y="91.7">A10</text>
<text x="41.3" y="93.5">A12</text>
<text x="41.3" y="95.3">A14</text>
<text x="59.3" y="91.7">A11</text>
<text x="59.3" y="93.5">A13</text>
<text x="59.3" y="95.3">A15</text>
<text x="149.1" y="94.4">DA0</text>
<text x="211.9" y="91.7">MEMA15</text>
<text x="211.9" y="93.5">MEMA16</text>
<text x="150" y="98">A15</text>
<text x="99.7" y="107.8">A7</text>
<text x="122.1" y="103.3">D1</text>
<text x="150" y="106">DA1</text>
<text x="63.8" y="112.3">A7</text>
<text x="150" y="109.6">A15</text>
<text x="225.4" y="112.3">A2</text>
<text x="225.4" y="110.5">A1</text>
<text x="225.4" y="108.7">A0</text>
<text x="255.9" y="108.7">D0</text>
<text x="255.9" y="110.5">D1</text>
<text x="255.9" y="112.3">D2</text>
<text x="154.5" y="118.6">A15</text>
<text x="225.4" y="119.5">A6</text>
<text x="225.4" y="117.7">A5</text>
<text x="225.4" y="115.9">A4</text>
<text x="225.4" y="114.1">A3</text>
<text x="255.9" y="114.1">D3</text>
<text x="255.9" y="115.9">D4</text>
<text x="255.9" y="117.7">D5</text>
<text x="255.9" y="119.5">D6</text>
<text x="154.5" y="122.2">DA1</text>
<text x="225.4" y="123.1">A8</text>
<text x="225.4" y="121.3">A7</text>
<text x="225.4" y="124.9">A9</text>
<text x="255.9" y="121.3">D7</text>
<text x="225.4" y="126.7">A10</text>
<text x="225.4" y="128.5">A11</text>
<text x="225.4" y="130.3">A12</text>
<text x="225.4" y="132.1">A13</text>
<text x="225.4" y="133.9">A14</text>
<text x="146.4" y="142">DA0</text>
<text x="146.4" y="148.2">DA1</text>
</g>
<g font-size="1.5" fill="#840000">
<text x="79.3" y="67.2">ADDR_SEL</text>
<text x="69.8" y="76.2">MEMRD</text>
<text x="26.7" y="78">IOWR</text>
<text x="32.2" y="79.8">RES</text>
<text x="69.8" y="78">MEMWR</text>
<text x="78.8" y="83.4">IOWR</text>
<text x="105.8" y="79.8">RES</text>
<text x="203.8" y="101.4">MEMRD</text>
<text x="203.5" y="103.2">MEMWR</text>
<text x="60.3" y="113">A7</text>
<text x="103" y="108.5">A7</text>
<text x="99.4" y="114.8">ADDR_SEL</text>
<text x="212.8" y="191.7">Sheet: /</text>
<text x="212.8" y="193.6">File: Z80-1MSRAM.sch</text>
<text x="212.8" y="200.8">KiCad E.D.A. kicad (5.1.4-0-10_14)</text>
<text x="212.8" y="198.8">Size: A3</text>
<text x="228.4" y="198.8">Date: 2021-03-22</text>
<text x="272.9" y="198.8">Rev: 4</text>
<text x="272.9" y="200.8">Id: 1/1</text>
</g>
<g font-size="1.5" fill="#0000c2">
<text x="86.2" y="110.5">8xh-Exh</text>
<text x="98.8" y="110.5">0xh-6xh</text>
</g>
<g font-size="1.3" fill="#840000">
<text x="24.7" y="8.5">1</text>
<text x="60.1" y="8.5">2</text>
<text x="95.5" y="8.5">3</text>
<text x="130.8" y="8.5">4</text>
<text x="166.2" y="8.5">5</text>
<text x="201.5" y="8.5">6</text>
<text x="236.9" y="8.5">7</text>
<text x="272.2" y="8.5">8</text>
<text x="7.3" y="25.4">A</text>
<text x="288.7" y="25.4">A</text>
<text x="95.7" y="57.5">3</text>
<text x="120.9" y="56.6">4</text>
<text x="128.5" y="59.3">1</text>
<text x="134.8" y="59.3">2</text>
<text x="143.9" y="56.3" transform="rotate(-90 143.9 56.3)">3</text>
<text x="155.6" y="56.6">13</text>
<text x="155.6" y="59.3">14</text>
<text x="180.7" y="59.3">11</text>
<text x="180.7" y="55.7">12</text>
<text x="195.2" y="55.7">8</text>
<text x="195.2" y="59.3">9</text>
<text x="210.3" y="57.5">10</text>
<text x="7.3" y="60.8">B</text>
<text x="46.8" y="61.1">1</text>
<text x="46.8" y="62.9">3</text>
<text x="46.8" y="64.7">5</text>
<text x="53.1" y="61.1">2</text>
<text x="53.1" y="62.9">4</text>
<text x="53.1" y="64.7">6</text>
<text x="95.7" y="60.2">2</text>
<text x="120.9" y="60.2">5</text>
<text x="120.9" y="63.8">6</text>
<text x="128.5" y="61.1">3</text>
<text x="128.5" y="62.9">5</text>
<text x="128.5" y="64.7">7</text>
<text x="134.8" y="61.1">4</text>
<text x="134.8" y="62.9">6</text>
<text x="134.8" y="64.7">8</text>
<text x="143.9" y="63.4" transform="rotate(-90 143.9 63.4)">1</text>
<text x="144.2" y="60.6">2</text>
<text x="155.6" y="65.6">15</text>
<text x="180.7" y="62.9">10</text>
<text x="231.9" y="64.7">12</text>
<text x="251.7" y="64.7">13</text>
<text x="288.7" y="60.8">B</text>
<text x="46.5" y="70.1">11</text>
<text x="46.5" y="71.9">13</text>
<text x="46.8" y="66.5">7</text>
<text x="46.8" y="68.3">9</text>
<text x="52.7" y="68.3">10</text>
<text x="52.7" y="70.1">12</text>
<text x="52.7" y="71.9">14</text>
<text x="53.1" y="66.5">8</text>
<text x="95.7" y="66.5">1</text>
<text x="120.9" y="67.4">7</text>
<text x="181.1" y="66.5">9</text>
<text x="198.4" y="71">11</text>
<text x="231.9" y="68.3">10</text>
<text x="231.9" y="66.5">11</text>
<text x="232.2" y="71.9">8</text>
<text x="232.2" y="70.1">9</text>
<text x="251.7" y="66.5">14</text>
<text x="251.7" y="68.3">15</text>
<text x="251.7" y="70.1">17</text>
<text x="251.7" y="71.9">18</text>
<text x="46.5" y="73.7">15</text>
<text x="46.5" y="75.5">17</text>
<text x="46.5" y="77.3">19</text>
<text x="52.7" y="73.7">16</text>
<text x="52.7" y="75.5">18</text>
<text x="52.7" y="77.3">20</text>
<text x="161.9" y="75.5">5</text>
<text x="177.5" y="77.3">4</text>
<text x="198.4" y="74.6">12</text>
<text x="213.9" y="72.8">13</text>
<text x="232.2" y="77.3">5</text>
<text x="232.2" y="75.5">6</text>
<text x="232.2" y="73.7">7</text>
<text x="251.7" y="73.7">19</text>
<text x="251.7" y="75.5">20</text>
<text x="251.7" y="77.3">21</text>
<text x="46.5" y="79.1">21</text>
<text x="46.5" y="80.9">23</text>
<text x="46.5" y="82.7">25</text>
<text x="52.7" y="79.1">22</text>
<text x="52.7" y="80.9">24</text>
<text x="52.7" y="82.7">26</text>
<text x="89.2" y="82.7">2</text>
<text x="115.5" y="79.1">5</text>
<text x="126.3" y="79.1">6</text>
<text x="161.9" y="79.1">6</text>
<text x="184.3" y="82.7">13</text>
<text x="195.1" y="82.7">12</text>
<text x="231.9" y="82.7">23</text>
<text x="231.9" y="80.9">26</text>
<text x="231.9" y="79.1">27</text>
<text x="46.5" y="84.5">27</text>
<text x="46.5" y="86.3">29</text>
<text x="46.5" y="88.1">31</text>
<text x="46.5" y="89.9">33</text>
<text x="52.7" y="84.5">28</text>
<text x="52.7" y="86.3">30</text>
<text x="52.7" y="88.1">32</text>
<text x="52.7" y="89.9">34</text>
<text x="89.2" y="86.3">3</text>
<text x="104.7" y="84.5">1</text>
<text x="127.2" y="89.9">2</text>
<text x="131.8" y="87.7" transform="rotate(-90 131.8 87.7)">4</text>
<text x="136.2" y="89.9">5</text>
<text x="231.9" y="84.5">25</text>
<text x="231.9" y="88.1">28</text>
<text x="232.2" y="89.9">3</text>
<text x="232.2" y="86.3">4</text>
<text x="46.5" y="91.7">35</text>
<text x="46.5" y="93.5">37</text>
<text x="46.5" y="95.3">39</text>
<text x="52.7" y="91.7">36</text>
<text x="52.7" y="93.5">38</text>
<text x="52.7" y="95.3">40</text>
<text x="127.2" y="91.7">3</text>
<text x="136.2" y="93.5">6</text>
<text x="153.2" y="94.4">1</text>
<text x="231.9" y="91.7">31</text>
<text x="232.2" y="93.5">2</text>
<text x="7.3" y="96.2">C</text>
<text x="131.8" y="101.5" transform="rotate(-90 131.8 101.5)">10</text>
<text x="131.8" y="96.7" transform="rotate(-90 131.8 96.7)">1</text>
<text x="153.2" y="98">2</text>
<text x="169.4" y="96.2">3</text>
<text x="177.5" y="96.2">4</text>
<text x="177.5" y="99.7">5</text>
<text x="193.6" y="98">6</text>
<text x="231.9" y="97.1">22</text>
<text x="231.9" y="100.6">24</text>
<text x="231.9" y="98.8">30</text>
<text x="288.7" y="96.2">C</text>
<text x="126.8" y="105.1">11</text>
<text x="126.8" y="103.3">12</text>
<text x="136.2" y="106.9">8</text>
<text x="136.2" y="103.3">9</text>
<text x="153.2" y="106">1</text>
<text x="164" y="106">2</text>
<text x="169.9" y="106">10</text>
<text x="186.4" y="107.8">8</text>
<text x="231.9" y="102.4">29</text>
<text x="78.7" y="113.6">3</text>
<text x="83.7" y="110.1" transform="rotate(-90 83.7 110.1)">2</text>
<text x="91.3" y="109.1">1</text>
<text x="96.3" y="110.1" transform="rotate(-90 96.3 110.1)">2</text>
<text x="98.4" y="109.1">3</text>
<text x="131.8" y="110.5" transform="rotate(-90 131.8 110.5)">13</text>
<text x="170.3" y="109.6">9</text>
<text x="231.9" y="108.7">10</text>
<text x="232.2" y="112.3">8</text>
<text x="232.2" y="110.5">9</text>
<text x="251.7" y="108.7">11</text>
<text x="251.7" y="110.5">12</text>
<text x="251.7" y="112.3">13</text>
<text x="83.7" y="115.5" transform="rotate(-90 83.7 115.5)">1</text>
<text x="160.1" y="118.6">13</text>
<text x="232.2" y="119.5">4</text>
<text x="232.2" y="117.7">5</text>
<text x="232.2" y="115.9">6</text>
<text x="232.2" y="114.1">7</text>
<text x="251.7" y="114.1">15</text>
<text x="251.7" y="115.9">16</text>
<text x="251.7" y="117.7">17</text>
<text x="251.7" y="119.5">18</text>
<text x="160.1" y="122.2">12</text>
<text x="176.2" y="120.4">11</text>
<text x="182.9" y="120.4">3</text>
<text x="193.6" y="120.4">4</text>
<text x="231.9" y="124.9">24</text>
<text x="231.9" y="123.1">25</text>
<text x="232.2" y="121.3">3</text>
<text x="251.7" y="121.3">19</text>
<text x="7.3" y="131.5">D</text>
<text x="119.3" y="131.1" transform="rotate(-90 119.3 131.1)">14</text>
<text x="231.9" y="126.7">21</text>
<text x="231.9" y="128.5">23</text>
<text x="232.2" y="130.3">2</text>
<text x="288.7" y="131.5">D</text>
<text x="231.9" y="132.1">26</text>
<text x="231.9" y="137.5">27</text>
<text x="232.2" y="133.9">1</text>
<text x="119.3" y="143.4" transform="rotate(-90 119.3 143.4)">7</text>
<text x="152" y="142">11</text>
<text x="162.8" y="142">10</text>
<text x="168.5" y="142">1</text>
<text x="172.1" y="142">2</text>
<text x="231.9" y="141.1">20</text>
<text x="231.9" y="139.3">22</text>
<text x="152.3" y="148.2">9</text>
<text x="163.1" y="148.2">8</text>
<text x="168.5" y="148.2">1</text>
<text x="172.1" y="148.2">2</text>
<text x="203.1" y="149.7" transform="rotate(-90 203.1 149.7)">3</text>
<text x="221.1" y="149.7" transform="rotate(-90 221.1 149.7)">3</text>
<text x="203.5" y="154">2</text>
<text x="221.5" y="154">2</text>
<text x="203.1" y="156.8" transform="rotate(-90 203.1 156.8)">1</text>
<text x="221.1" y="156.8" transform="rotate(-90 221.1 156.8)">1</text>
<text x="7.4" y="166.9">E</text>
<text x="231.8" y="163.5">1</text>
<text x="231.8" y="165.3">2</text>
<text x="231.8" y="167.1">3</text>
<text x="288.8" y="166.9">E</text>
<text x="231.8" y="168.9">4</text>
<text x="231.8" y="170.7">5</text>
<text x="7.4" y="202.2">F</text>
<text x="24.7" y="202.9">1</text>
<text x="60.1" y="202.9">2</text>
<text x="95.5" y="202.9">3</text>
<text x="130.8" y="202.9">4</text>
<text x="166.2" y="202.9">5</text>
<text x="201.5" y="202.9">6</text>
<text x="236.9" y="202.9">7</text>
<text x="272.2" y="202.9">8</text>
<text x="288.8" y="202.2">F</text>
</g>
<g font-size="1.3" fill="#008484">
<text x="42.7" y="56.4">VCC</text>
<text x="99" y="58.2">A1</text>
<text x="116.7" y="57.3">O0</text>
<text x="127.8" y="57.7">I/O ADDR SEL</text>
<text x="131.3" y="56.1">J2</text>
<text x="136.7" y="55.4">16k/32k</text>
<text x="139.5" y="57.2">JP2</text>
<text x="159.1" y="57.3">A1</text>
<text x="159.1" y="60">A0</text>
<text x="176.9" y="60">O1</text>
<text x="176.9" y="56.4">O0</text>
<text x="201.6" y="59.1">74HC02</text>
<text x="201.7" y="57.3">U1C</text>
<text x="49.6" y="60">J1</text>
<text x="57.9" y="60">GND</text>
<text x="99" y="60.9">A0</text>
<text x="106" y="64.5">74HC139</text>
<text x="107.4" y="60.9">U3A</text>
<text x="116.7" y="60.9">O1</text>
<text x="116.7" y="64.5">O2</text>
<text x="149.1" y="63.9">PWR_FLAG</text>
<text x="166.2" y="63.6">74HC139</text>
<text x="167.6" y="60">U3B</text>
<text x="176.9" y="63.6">O2</text>
<text x="236" y="65.4">A0</text>
<text x="236.3" y="63.6">U6</text>
<text x="247.3" y="65.4">Q0</text>
<text x="99" y="67.1">E</text>
<text x="116.7" y="68">O3</text>
<text x="149.5" y="71.7">GND</text>
<text x="159.1" y="66.3">E</text>
<text x="176.9" y="67.1">O3</text>
<text x="236" y="68.9">A2</text>
<text x="236" y="67.1">A1</text>
<text x="236" y="70.7">A3</text>
<text x="247.3" y="67.1">Q1</text>
<text x="247.3" y="68.9">Q2</text>
<text x="247.3" y="70.7">Q3</text>
<text x="122.7" y="78">U4C</text>
<text x="168.5" y="77.1">U1B</text>
<text x="205.2" y="74.4">74HC02</text>
<text x="205.3" y="72.6">U1D</text>
<text x="213.6" y="77.5">VCC</text>
<text x="236" y="77.9">A7</text>
<text x="236" y="76.1">A6</text>
<text x="236" y="74.3">A5</text>
<text x="236" y="72.5">A4</text>
<text x="247.3" y="72.5">Q4</text>
<text x="247.3" y="74.3">Q5</text>
<text x="247.3" y="76.1">Q6</text>
<text x="247.3" y="77.9">Q7</text>
<text x="122.5" y="81.6">74HC04</text>
<text x="168.3" y="78.9">74HC02</text>
<text x="191.9" y="81.6">U4F</text>
<text x="202.2" y="81.6">D3</text>
<text x="209.3" y="81.6">R3</text>
<text x="209.5" y="83.3">1k</text>
<text x="236" y="83.3">A10</text>
<text x="236" y="81.5">A9</text>
<text x="236" y="79.7">A8</text>
<text x="95.6" y="86">74HC02</text>
<text x="95.7" y="84.2">U1A</text>
<text x="132.5" y="89.8" transform="rotate(-90 132.5 89.8)">S</text>
<text x="133.5" y="87.8">U2A</text>
<text x="191.7" y="85.1">74HC04</text>
<text x="204.4" y="84.2">LED</text>
<text x="236" y="85.1">A11</text>
<text x="236" y="88.7">A13</text>
<text x="236" y="86.9">A12</text>
<text x="122.9" y="93.7">VCC</text>
<text x="129.1" y="90.5">D</text>
<text x="129.1" y="92.3">C</text>
<text x="132.5" y="94.7" transform="rotate(-90 132.5 94.7)">R</text>
<text x="133.9" y="90.5">Q</text>
<text x="133.9" y="94.1">Q</text>
<text x="160.4" y="95.9">U5A</text>
<text x="178.8" y="90.5">PWR_FLAG</text>
<text x="236" y="94.1">A16</text>
<text x="236" y="90.5">A14</text>
<text x="236" y="92.3">A15</text>
<text x="46.1" y="97.7">SBC8080 BUS</text>
<text x="81.6" y="97.3">VCC</text>
<text x="133.3" y="96.8">74HC74</text>
<text x="133.5" y="101.3">U2B</text>
<text x="159.4" y="98.6">74HC00</text>
<text x="162.6" y="100.4">PWR_FLAG</text>
<text x="183.6" y="100.4">74HC00</text>
<text x="184.6" y="97.7">U5B</text>
<text x="236" y="97.7">CS1</text>
<text x="236" y="101.3">OE</text>
<text x="236" y="99.5">CS2</text>
<text x="68.4" y="107.6">C9</text>
<text x="73.5" y="107.6">22p</text>
<text x="81.2" y="105.1" transform="rotate(-90 81.2 105.1)">1k</text>
<text x="84.8" y="105.2" transform="rotate(-90 84.8 105.2)">R5</text>
<text x="91.8" y="106.1">A7_Jumper</text>
<text x="94.1" y="104.5">JP1</text>
<text x="129.1" y="105.8">C</text>
<text x="129.1" y="104">D</text>
<text x="132.5" y="103.3" transform="rotate(-90 132.5 103.3)">S</text>
<text x="133.9" y="107.6">Q</text>
<text x="133.9" y="104">Q</text>
<text x="160.4" y="104.9">U4A</text>
<text x="176.4" y="106.6">74HC00</text>
<text x="226.7" y="106.7">GND</text>
<text x="236" y="103.1">WR</text>
<text x="237.2" y="107.6">U7</text>
<text x="245.8" y="104.9">628128</text>
<text x="84.4" y="112.2">Q1</text>
<text x="84.7" y="113.8">2SC1815</text>
<text x="132.5" y="108.2" transform="rotate(-90 132.5 108.2)">R</text>
<text x="133.3" y="110.3">74HC74</text>
<text x="160.3" y="108.5">74HC04</text>
<text x="177.5" y="109.3">U5C</text>
<text x="236" y="109.4">A0</text>
<text x="236" y="112.9">A2</text>
<text x="236" y="111.2">A1</text>
<text x="247.3" y="109.4">D0</text>
<text x="247.3" y="111.2">D1</text>
<text x="247.3" y="112.9">D2</text>
<text x="68.4" y="114.8">R4</text>
<text x="72.3" y="114.8">100k</text>
<text x="166.5" y="119.2">74HC00</text>
<text x="190" y="119.3">U4B</text>
<text x="236" y="118.3">A5</text>
<text x="236" y="116.5">A4</text>
<text x="236" y="114.7">A3</text>
<text x="247.3" y="114.7">D3</text>
<text x="247.3" y="116.5">D4</text>
<text x="247.3" y="118.3">D5</text>
<text x="81.2" y="121.1">GND</text>
<text x="91.7" y="121">PWR_FLAG</text>
<text x="118.4" y="125.1">VCC</text>
<text x="167.6" y="121.9">U5D</text>
<text x="189.9" y="122.9">74HC04</text>
<text x="236" y="125.5">A9</text>
<text x="236" y="123.7">A8</text>
<text x="236" y="121.9">A7</text>
<text x="236" y="120.1">A6</text>
<text x="247.3" y="120.1">D6</text>
<text x="247.3" y="121.9">D7</text>
<text x="73.2" y="129.1">VCC</text>
<text x="236" y="130.9">A12</text>
<text x="236" y="127.3">A10</text>
<text x="236" y="129.1">A11</text>
<text x="75.1" y="135.4">C1</text>
<text x="79.6" y="135.4">C2</text>
<text x="84.1" y="135.4">C3</text>
<text x="88.6" y="135.4">C4</text>
<text x="93.1" y="135.4">C5</text>
<text x="97.6" y="135.4">C6</text>
<text x="102.1" y="135.4">C7</text>
<text x="109.1" y="136.4">C8</text>
<text x="119.9" y="134.7" transform="rotate(-90 119.9 134.7)">VCC</text>
<text x="123.7" y="136.4">U2C</text>
<text x="185.5" y="133.6">VCC</text>
<text x="219.6" y="132.7">VCC</text>
<text x="236" y="134.5">A14</text>
<text x="236" y="132.7">A13</text>
<text x="75.3" y="139">0.1u</text>
<text x="79.8" y="139">0.1u</text>
<text x="84.3" y="139">0.1u</text>
<text x="88.7" y="139">0.1u</text>
<text x="93.2" y="139">0.1u</text>
<text x="97.7" y="139">0.1u</text>
<text x="102.2" y="139">0.1u</text>
<text x="109.2" y="138">10u</text>
<text x="119.9" y="141.4" transform="rotate(-90 119.9 141.4)">GND</text>
<text x="124" y="138">74HC74</text>
<text x="159.5" y="140.8">U4E</text>
<text x="169.8" y="140.8">D1</text>
<text x="177.1" y="142.6">1k</text>
<text x="236" y="141.7">CS</text>
<text x="236" y="139.9">OE</text>
<text x="236" y="138.1">WE</text>
<text x="245.7" y="143.5">28C256</text>
<text x="26.2" y="144.5">MH1</text>
<text x="26.2" y="149.9">MH2</text>
<text x="26.4" y="146.1">MountingHole</text>
<text x="73.2" y="146.2">GND</text>
<text x="118.1" y="148.9">GND</text>
<text x="159.4" y="144.4">74HC04</text>
<text x="159.5" y="147.1">U4D</text>
<text x="169.4" y="144.4">LED</text>
<text x="169.8" y="147.1">D2</text>
<text x="177" y="144.1">R1</text>
<text x="177.1" y="148.9">1k</text>
<text x="26.2" y="155.3">MH3</text>
<text x="26.4" y="151.5">MountingHole</text>
<text x="159.4" y="150.7">74HC04</text>
<text x="169.4" y="150.7">LED</text>
<text x="177" y="150.3">R2</text>
<text x="194.4" y="154.1">RAMCSJP</text>
<text x="198.1" y="152.5">JP3</text>
<text x="212.2" y="154.1">ROMCSJP</text>
<text x="216.1" y="152.5">JP4</text>
<text x="26.2" y="160.6">MH4</text>
<text x="26.4" y="156.9">MountingHole</text>
<text x="26.4" y="162.3">MountingHole</text>
<text x="236" y="167">J3</text>
<text x="236" y="168.6">MSX SLOT</text>
</g>
</svg>
